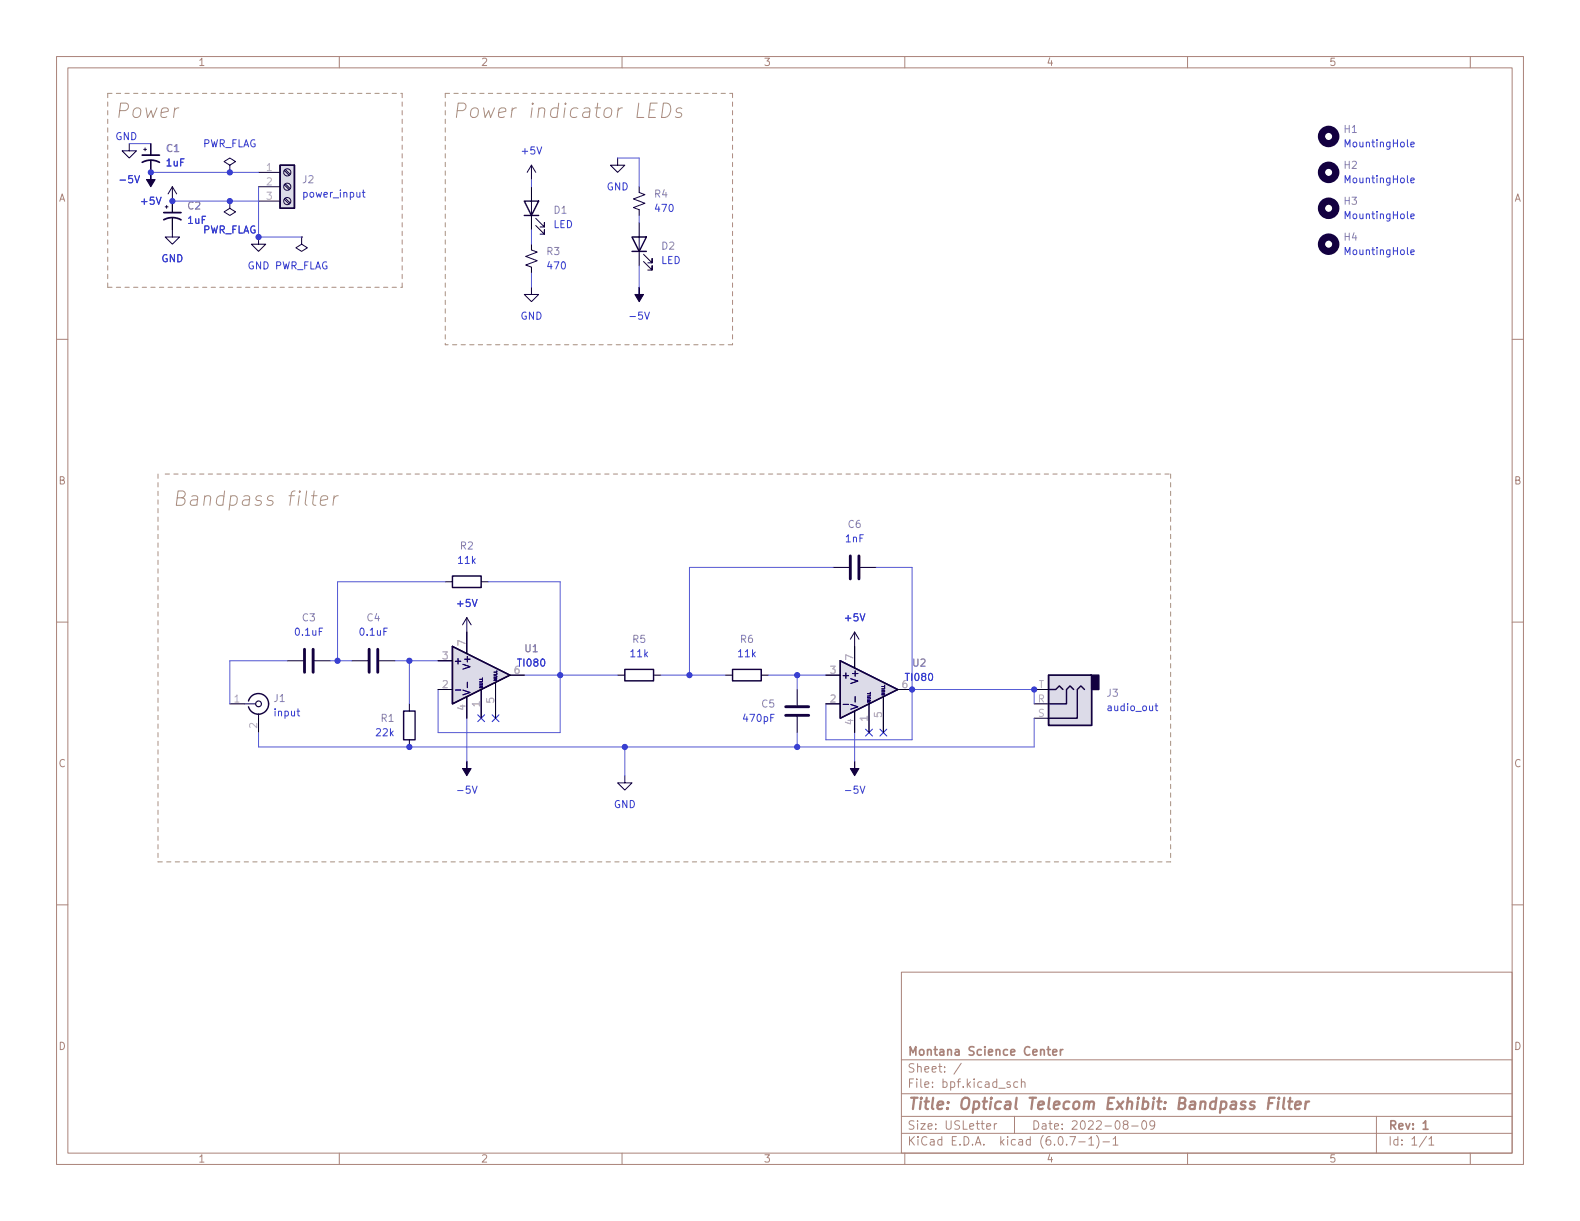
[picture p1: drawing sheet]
<svg xmlns="http://www.w3.org/2000/svg" width="279mm" height="216mm" viewBox="0 0 279 216" stroke-linecap="round" stroke-linejoin="round" font-family="sans-serif">
<g fill="none" stroke="#aa837a" stroke-width=".18">
<path d="M10 10h259.4v195.9h-259.4zM12 12h255.4v191.9h-255.4zM60 10v2M110 10v2M160 10v2M210 10v2M260 10v2M10 60h2M267.4 60h2M10 110h2M267.4 110h2M10 160h2"/>
<path d="M267.4 160h2M159.4 171.9h108v32h-108zM159.4 197.4h108M159.4 193.4h108M159.4 187.4h108M170 188l-1.3 1.9M174.5 199.2l.7-.2-.1-.3h-.4l-.2 .2v.7h.6M175.8 198.7v1M176.3 198.7h-.3l-.2 .3M178.6 191.4l-.3-.1-.3 .2 .1 .2 .5 .2v.3h-.6M179.4 197.4v3M180 191.4l-.5-.1-.2 .3v.4l.1 .2h.6"/>
<path d="M180.6 191.4l.2-.1 .4 .1 .1 .9M180.6 190.8v1.5M198.9 198.8l-.3-.3 .1-.2 .2-.1h.4l.2 .3-.1 .2-.6 .2-.2 .2 .1 .4 .2 .2 .4-.1 .2-.2-.1-.4-.2-.2M200.1 199.1h1.2M202.1 198.2h.2a.81 .81 0 0 1 .5 .6 .81 .81 0 0 1-.3 .8l-.1 .1a.81 .81 0 0 1-.6-.6 .81 .81 0 0 1 .3-.9zM204.2 198.8l-.3 .3-.4-.1-.2-.2 .2-.6h.4l.2 .1a.99 .99 0 0 1-.3 1.4h-.3M243.4 197.4v6.5M60 203.9v2M110 203.9v2M159.4 200.4h108M160 203.9v2M189.2 201h1l-.7 1.5"/>
<path d="M190.8 201.9h1.1M192.5 201.4l.5-.4v1.5M192.5 202.5h.9M193.9 200.8a1.72 1.72 0 0 1 0 2.2M195 201.9h1.2M196.8 201.4l.5-.4v1.5M196.8 202.5h.9M210 203.9v2M252.3 200.9l-1.3 1.9M252.7 201.4l.4-.4v1.5M252.7 202.5h.8M260 203.9v2"/>
</g>
<path d="M185.2 185.6h.5M185.4 185.1v1.3l.3 .2M186.2 186.1l.7-.2-.1-.2-.4-.1-.2 .2v.7h.6M187.5 185.6v1M188 185.6l-.3 .1-.2 .2M251.7 198.6l.4-.4v1.5M251.7 199.7h.8" fill="none" stroke="#aa837a" stroke-width=".3"/>
<path d="M224.3 195.1h.7M225.4 194.1h-1l-.2 2M226.1 194.8l-.2 1.3M226.2 194.1l-.1 .1v.1l.1-.1v-.1l-.1 .2M227.1 194.1l-.2 1.7 .2 .3M227.8 194.8h.8M228.2 194.1l-.3 1.7 .1 .2 .4 .1M229 195.4l1-.2v-.3l-.6-.1-.3 .3v.9l.1 .1 .6-.1M230.9 194.8l-.1 1.3M231.5 194.8l-.4 .1-.2 .3" fill="none" stroke="#aa837a" stroke-width=".4"/>
<g fill="none" stroke="#130040" stroke-width=".18">
<path d="M22.9 25.4v1.3h1.2l-1.2 1.2-1.3-1.2h1.3M25.4 26.4h.5M25.7 26.2v.5M29.2 36.6h.5M29.5 36.3v.5M30.5 33l-.8 1.3M30.5 33v2.6M30.5 33l.7 1.3M40.6 35.6v1.2l1.1 .7-1.1 .6-1-.6 1-.7M40.6 29.2l1.1-.6-1.1-.7-1 .7 1 .6v1.3M50.3 35.2l.8 .9M50.3 32.7l.8 .8"/>
<path d="M50.3 30.1l.8 .9M50.4 35.1l.9 .8M50.4 32.5l.9 .9M50.4 30l.9 .8M94 29.2v2.6M94 35.6v2.5M94 29.2l-.8 1.3M94 29.2l.7 1.3M94.7 39.9l1.6 1.5v-.8v.8h-.8M94.7 38.6l1.6 1.5v-.7v.7h-.8M109.2 27.9v1.3h1.3l-1.3 1.3-1.3-1.3h1.3M113 34l1 .4-2 .8 2 .7-2 .8 1 .4"/>
<path d="M30.5 40.6v1.3h1.2l-1.2 1.3-1.3-1.3h1.3M45.7 41.9v1.3h1.3l-1.3 1.3-1.3-1.3h1.3M53.3 41.9v1.3l1.1 .6-1.1 .7-1-.7 1-.6M94 44.2l1 .4-2 .7 2 .8-2 .8 1 .3M94 50.8v1.3h1.2l-1.2 1.2-1.3-1.2h1.3M113 41.9v2.6M113.8 46.2l1.5 1.6v-.8v.8h-.7M113.8 45l1.5 1.5v-.8v.8h-.7M82.5 109.2l-.7 1.3M82.5 109.2v2.6M82.5 109.2l.8 1.3M151.1 111.8l-.7 1.2"/>
<path d="M151.1 111.8v2.5M151.1 111.8l.8 1.2M43.2 124.5h2M45.7 126.2v.8M110.5 137.2v1.2h1.3l-1.3 1.3-1.3-1.3h1.3"/>
<circle cx="50.8" cy="33" r=".63"/>
<circle cx="50.8" cy="35.6" r=".63"/>
<circle cx="50.8" cy="30.5" r=".63"/>
</g>
<g fill="none" stroke="#010022" stroke-width=".18">
<path d="M26.7 25.4v2M26.7 28.4v2.1M30.5 35.6v2M30.5 38.6v2M40.6 35.6h.1M40.6 30.5h.1M45.7 30.5h3.8M45.7 33h3.8M45.7 35.6h3.8M94 33v2.6M94 38.1v2.5M113 33v1"/>
<path d="M113 37.1v1M113 39.4v2.5M53.3 41.9h.1M94 43.2v1M94 47.2v1.1M113 44.5v2.5M50.8 116.8h2.8M55.6 116.8h2.8M62.2 116.8h2.8M67.1 116.8h2.7M77.5 116.8h2.5M78.7 102.9h1.3"/>
<path d="M82.5 111.8v3.8M85.1 102.9h1.3M90.2 119.4h2.5M109.2 119.4h1.3M115.6 119.4h1.2M128.3 119.4h1.2M134.6 119.4h1.3M146 119.4h2.6M147.3 100.3h2.8M151.1 114.3v3.8M152.1 100.3h2.8M40.6 124.5h2.6"/>
<path d="M45.7 127v2.5M72.4 124.5v1.2M72.4 130.8v1.3M77.5 121.9h2.5M82.5 123.2v3.8M85.1 121.9v5.1M87.6 120.7v6.3M141 121.9v2.8M141 126.7v2.8M146 124.5h2.6M151.1 125.7v3.8M153.7 124.5v5"/>
<path d="M156.2 123.2v6.3M158.7 121.9h2.6M182.9 124.5h2.5M182.9 121.9h2.5M182.9 127h2.5"/>
</g>
<g fill="none" stroke="#130040" stroke-width=".25">
<path d="M49.5 29.2h2.6v7.6h-2.6zM92.7 35.6h2.5l-1.2 2.5zM92.7 38.1h2.5M111.8 41.9h2.5l-1.3 2.6zM111.8 44.5h2.5M80 101.9h5.1v2h-5.1zM80 114.3l10.2 5.1-10.2 5.1zM110.5 118.4h5.1v2h-5.1zM129.5 118.4h5.1v2h-5.1zM148.6 116.8l10.1 5.1-10.1 5.1zM185.4 119.4h7.6v8.9h-7.6zM43.9 124a1.81 1.81 0 0 1 2.8-1 1.81 1.81 0 0 1 0 2.9 1.81 1.81 0 0 1-2.8-.9"/>
<path d="M71.4 125.7h2v5.1h-2zM185.4 121.9h1.3l.6-.6 .7 .6M189.9 121.9l-.7-.6-.6 .6v2.6h-3.2M191.8 121.9l-.7-.6-.6 .6v5.1h-5.1"/>
</g>
<g fill="#130040" stroke="#130040" stroke-width=".18">
<path d="M113 50.8v1.3h.8l-.8 1.2-.7-1.2h.7z"/>
<path d="M26.7 30.5v1.3h.7l-.7 1.2-.8-1.2h.8z"/>
<path d="M82.5 134.6v1.3h.8l-.8 1.3-.7-1.3h.7z"/>
<path d="M151.1 134.6v1.3h.8l-.8 1.3-.7-1.3h.7z"/>
</g>
<path d="M25.1 27.4h3.1M25.1 28.7a3.2 3.2 0 0 1 3.1 0M29 37.6h3M29 38.9a3.2 3.2 0 0 1 3 0" fill="none" stroke="#130040" stroke-width=".3"/>
<path d="M150.4 98.3v4.1M151.9 98.3v4.1M53.8 114.8v4.1M55.4 114.8v4.1M65.3 114.8v4.1M66.8 114.8v4.1M138.9 125h4.1M138.9 126.5h4.1" fill="none" stroke="#130040" stroke-width=".51"/>
<g fill="#dcdbe8" stroke="#dcdbe8" stroke-width=".18">
<path d="M49.5 29.2h2.6v7.6h-2.6z"/>
<path d="M148.6 116.8l10.1 5.1-10.1 5.1z"/>
<path d="M80 114.3l10.2 5.1-10.2 5.1z"/>
<path d="M185.4 119.4h7.6v8.9h-7.6z"/>
</g>
<path d="M64.1 34h.4M64.2 33.6v1.1l.3 .2M249.5 25.6l.6-.2-.1-.2-.3-.1-.2 .2v.6h.5M249.5 38.3l.6-.2-.1-.2-.3-.1-.2 .2v.6h.5M249.5 31.9l.6-.1-.1-.3h-.3l-.2 .2v.6h.5M249.5 44.6l.6-.1-.1-.3h-.3l-.2 .2v.6h.5M52.5 125.8h.5M52.7 125.3v1.1l.3 .2M204.2 124.8h.5M204.4 124.4v1.1l.3 .2" fill="none" stroke="#353dd0" stroke-width=".18"/>
<g fill="none" stroke="#130040" stroke-width="1.3">
<circle cx="234.9" cy="24.1" r="1.27"/>
<circle cx="234.9" cy="30.5" r="1.27"/>
<circle cx="234.9" cy="36.8" r="1.27"/>
<circle cx="234.9" cy="43.2" r="1.27"/>
</g>
<path d="M80.5 122h1M82.6 120.6v1M149.1 124.6h1M151.2 123.2v.9" fill="none" stroke="#15005e" stroke-width=".18"/>
<circle cx="45.7" cy="124.5" r=".51" fill="none" stroke="#130040" stroke-width=".2"/>
<path d="M193 119.4h1.3v2.5h-1.3z" fill="#130040" stroke="#130040" stroke-width=".25"/>
<path d="M114.9 19.4h.8M116.2 18.2h-1.2l-.3 2.6h1.2M117.3 18.2h.6a1.23 1.23 0 0 1 .5 2 1.15 1.15 0 0 1-1.4 .6zM120.6 19.2a.62 .62 0 0 0-1 .4l.1 .2 .8 .2 .1 .3-.2 .3-.3 .2-.7-.2M55.1 87.7h1M55.6 86.8l-.3 2.2 .1 .2 .5 .2M56.7 88.5l1.2-.2v-.5l-.7-.1-.5 .3-.1 1 .1 .2 .2 .2 .8-.2M59.1 87.7l-.2 1.7M59.8 87.7a.75 .75 0 0 0-.8 .4" fill="none" stroke="#a4907e" stroke-width=".18"/>
<path d="M19 16.5v34.3M19 16.5h52.1M78.7 16.5v44.5M78.7 16.5h50.8M129.5 16.5v44.5M19 50.8h52.1M71.1 50.8v-34.3M129.5 61h-50.8M27.9 83.8v68.6M29.2 83.8h177.8M207 83.8v68.6M207 152.4h-179.1" fill="none" stroke="#a4907e" stroke-width=".18" stroke-dasharray=".8 .8"/>
<g fill="none" stroke="#5256d0" stroke-width=".18">
<path d="M22.9 25.4h3.8M26.7 30.5h19M30.5 35.6h15.2M45.7 33v8.9h7.6M94 31.8v1.2M109.2 27.9h3.8v5.1M113 38.1v1.3M94 40.6v2.6M94 48.3v2.5M113 47v3.8M50.8 116.8h-10.2v7.7M58.4 116.8h3.8"/>
<path d="M69.8 116.8h7.7M72.4 116.8v7.7M78.7 102.9h-19v13.9M86.4 102.9h12.7v26.6h-21.6v-7.6M92.7 119.4h16.5M116.8 119.4h11.5M135.9 119.4h10.1M141 119.4v2.5M147.3 100.3h-25.4v19.1M154.9 100.3h6.4v30.5h-15.3v-6.3M82.5 127v7.6M110.5 132.1v5.1"/>
<path d="M141 129.5v2.6M151.1 129.5v5.1M161.3 121.9h21.6v2.6M182.9 127v5.1h-137.2v-2.6"/>
</g>
<path d="M84.5 126.4l1.2 1.2M85.7 126.4l-1.2 1.2M87 126.4l1.2 1.2M88.2 126.4l-1.2 1.2M153.1 128.9l1.2 1.2M154.3 128.9l-1.2 1.2M155.6 128.9l1.2 1.2M156.8 128.9l-1.2 1.2" fill="none" stroke="#290eec" stroke-width=".18"/>
<g fill="#4026c4" stroke="#4026c4" stroke-width=".18">
<circle cx="26.7" cy="30.5" r=".46"/>
<circle cx="30.5" cy="35.6" r=".46"/>
<circle cx="40.6" cy="35.6" r=".46"/>
<circle cx="40.6" cy="30.5" r=".46"/>
<circle cx="161.3" cy="121.9" r=".46"/>
<circle cx="141" cy="132.1" r=".46"/>
<circle cx="182.9" cy="121.9" r=".46"/>
<circle cx="141" cy="119.4" r=".46"/>
<circle cx="121.9" cy="119.4" r=".46"/>
<circle cx="99.1" cy="119.4" r=".46"/>
<circle cx="72.4" cy="132.1" r=".46"/>
<circle cx="72.4" cy="116.8" r=".46"/>
<circle cx="110.5" cy="132.1" r=".46"/>
<circle cx="45.7" cy="41.9" r=".46"/>
<circle cx="59.7" cy="116.8" r=".46"/>
</g>
<g font-size="3.5" fill="#a4907e">
<text x="20.3" y="20.9">Power</text>
<text x="80" y="20.9">Power indicator LEDs</text>
<text x="30.5" y="89.5">Bandpass filter</text>
</g>
<text font-size="2.8" fill="#aa837a" x="160.4" y="196.2">Title: Optical Telecom Exhibit: Bandpass Filter</text>
<g font-size="2.1" fill="#aa837a">
<text x="160.4" y="189.7">Sheet: /</text>
<text x="160.4" y="186.7">Montana Science Center</text>
<text x="160.4" y="192.4">File: bpf.kicad_sch</text>
<text x="160.4" y="202.5">KiCad E.D.A. kicad (6.0.7-1)-1</text>
<text x="160.4" y="199.7">Size: USLetter</text>
<text x="182.4" y="199.7">Date: 2022-08-09</text>
<text x="245.4" y="199.7">Rev: 1</text>
<text x="245.4" y="202.5">Id: 1/1</text>
</g>
<g font-size="1.8" fill="#aa837a">
<text x="35" y="11.6">1</text>
<text x="85" y="11.6">2</text>
<text x="135" y="11.6">3</text>
<text x="185" y="11.6">4</text>
<text x="235" y="11.6">5</text>
<text x="10.3" y="35.6">A</text>
<text x="267.7" y="35.6">A</text>
<text x="10.3" y="85.7">B</text>
<text x="267.7" y="85.7">B</text>
<text x="10.3" y="135.6">C</text>
<text x="267.7" y="135.6">C</text>
<text x="10.3" y="185.7">D</text>
<text x="267.7" y="185.7">D</text>
<text x="35" y="205.6">1</text>
<text x="85" y="205.6">2</text>
<text x="135" y="205.6">3</text>
<text x="185" y="205.6">4</text>
<text x="235" y="205.6">5</text>
</g>
<g font-size="1.8" fill="#8d7cb6">
<text x="237.7" y="23.5">H1</text>
<text x="29.4" y="26.9">C1</text>
<text x="237.7" y="29.8">H2</text>
<text x="53.5" y="32.4">J2</text>
<text x="115.8" y="34.9">R4</text>
<text x="33.2" y="37">C2</text>
<text x="98" y="37.8">D1</text>
<text x="237.7" y="36.2">H3</text>
<text x="96.7" y="45.1">R3</text>
<text x="117" y="44.1">D2</text>
<text x="237.7" y="42.5">H4</text>
<text x="150" y="93.3">C6</text>
<text x="81.4" y="97.2">R2</text>
<text x="53.5" y="109.9">C3</text>
<text x="64.9" y="109.9">C4</text>
<text x="111.9" y="113.7">R5</text>
<text x="130.9" y="113.7">R6</text>
<text x="92.8" y="115.3">U1</text>
<text x="161.4" y="117.9">U2</text>
<text x="48.4" y="124.1">J1</text>
<text x="134.7" y="125.1">C5</text>
<text x="195.8" y="123.2">J3</text>
<text x="67.4" y="127.6">R1</text>
</g>
<g font-size="1.8" fill="#353dd0">
<text x="20.4" y="24.8">GND</text>
<text x="29.4" y="29.4">1uF</text>
<text x="35.7" y="26">PWR_FLAG</text>
<text x="92.4" y="27.3">+5V</text>
<text x="238.1" y="26">MountingHole</text>
<text x="21.5" y="32.4">-5V</text>
<text x="53.8" y="34.9">power_input</text>
<text x="107.3" y="33.7">GND</text>
<text x="238.1" y="32.4">MountingHole</text>
<text x="25.1" y="36.2">+5V</text>
<text x="33.3" y="39.6">1uF</text>
<text x="35.7" y="41.3">PWR_FLAG</text>
<text x="97.8" y="40.3">LED</text>
<text x="116" y="37.5">470</text>
<text x="238.1" y="38.7">MountingHole</text>
<text x="28.5" y="46.4">GND</text>
<text x="43.8" y="47.6">GND PWR_FLAG</text>
<text x="96.9" y="47.6">470</text>
<text x="116.9" y="46.7">LED</text>
<text x="238.1" y="45.1">MountingHole</text>
<text x="92" y="56.5">GND</text>
<text x="111.7" y="56.5">-5V</text>
<text x="149.6" y="95.9">1nF</text>
<text x="81.1" y="99.7">11k</text>
<text x="81" y="107.3">+5V</text>
<text x="52.3" y="112.4">0.1uF</text>
<text x="63.7" y="112.4">0.1uF</text>
<text x="149.5" y="109.9">+5V</text>
<text x="91.7" y="117.9">TI080</text>
<text x="111.6" y="116.2">11k</text>
<text x="130.6" y="116.2">11k</text>
<text x="160.3" y="120.4">TI080</text>
<text x="196" y="125.7">audio_out</text>
<text x="48.6" y="126.7">input</text>
<text x="66.6" y="130.2">22k</text>
<text x="131.6" y="127.6">470pF</text>
<text x="81.2" y="140.3">-5V</text>
<text x="108.5" y="142.9">GND</text>
<text x="149.8" y="140.3">-5V</text>
</g>
<g font-size="1.8" fill="#b4afbe">
<text x="47.1" y="30.2">1</text>
<text x="47.1" y="32.8">2</text>
<text x="47.1" y="35.3">3</text>
<text x="78.2" y="116.6">3</text>
<text x="82.3" y="114.2" transform="rotate(-90 82.3 114.2)">7</text>
<text x="90.9" y="119.1">6</text>
<text x="146.8" y="119.1">3</text>
<text x="150.9" y="116.7" transform="rotate(-90 150.9 116.7)">7</text>
<text x="41.4" y="124.2">1</text>
<text x="78.2" y="121.7">2</text>
<text x="82.3" y="125.6" transform="rotate(-90 82.3 125.6)">4</text>
<text x="84.8" y="125" transform="rotate(-90 84.8 125)">1</text>
<text x="87.4" y="124.3" transform="rotate(-90 87.4 124.3)">5</text>
<text x="146.8" y="124.2">2</text>
<text x="159.5" y="121.7">6</text>
<text x="183.5" y="124.2">R</text>
<text x="183.6" y="121.7">T</text>
<text x="45.5" y="128.8" transform="rotate(-90 45.5 128.8)">2</text>
<text x="150.9" y="128.1" transform="rotate(-90 150.9 128.1)">4</text>
<text x="153.4" y="127.5" transform="rotate(-90 153.4 127.5)">1</text>
<text x="156" y="126.9" transform="rotate(-90 156 126.9)">5</text>
<text x="183.6" y="126.7">S</text>
</g>
<g font-size="1.8" fill="#15005e">
<text x="80.1" y="117.5">+</text>
<text x="83.2" y="117.9" transform="rotate(-90 83.2 117.9)">V+</text>
<text x="83.2" y="123.1" transform="rotate(-90 83.2 123.1)">V-</text>
<text x="148.7" y="120">+</text>
<text x="151.8" y="125.6" transform="rotate(-90 151.8 125.6)">V-</text>
<text x="151.8" y="120.4" transform="rotate(-90 151.8 120.4)">V+</text>
</g>
<g font-size=".7" fill="#15005e">
<text x="85.3" y="121.8" transform="rotate(-90 85.3 121.8)">NULL</text>
<text x="87.9" y="120.5" transform="rotate(-90 87.9 120.5)">NULL</text>
<text x="153.9" y="124.3" transform="rotate(-90 153.9 124.3)">NULL</text>
<text x="156.5" y="123.1" transform="rotate(-90 156.5 123.1)">NULL</text>
</g>
</svg>
